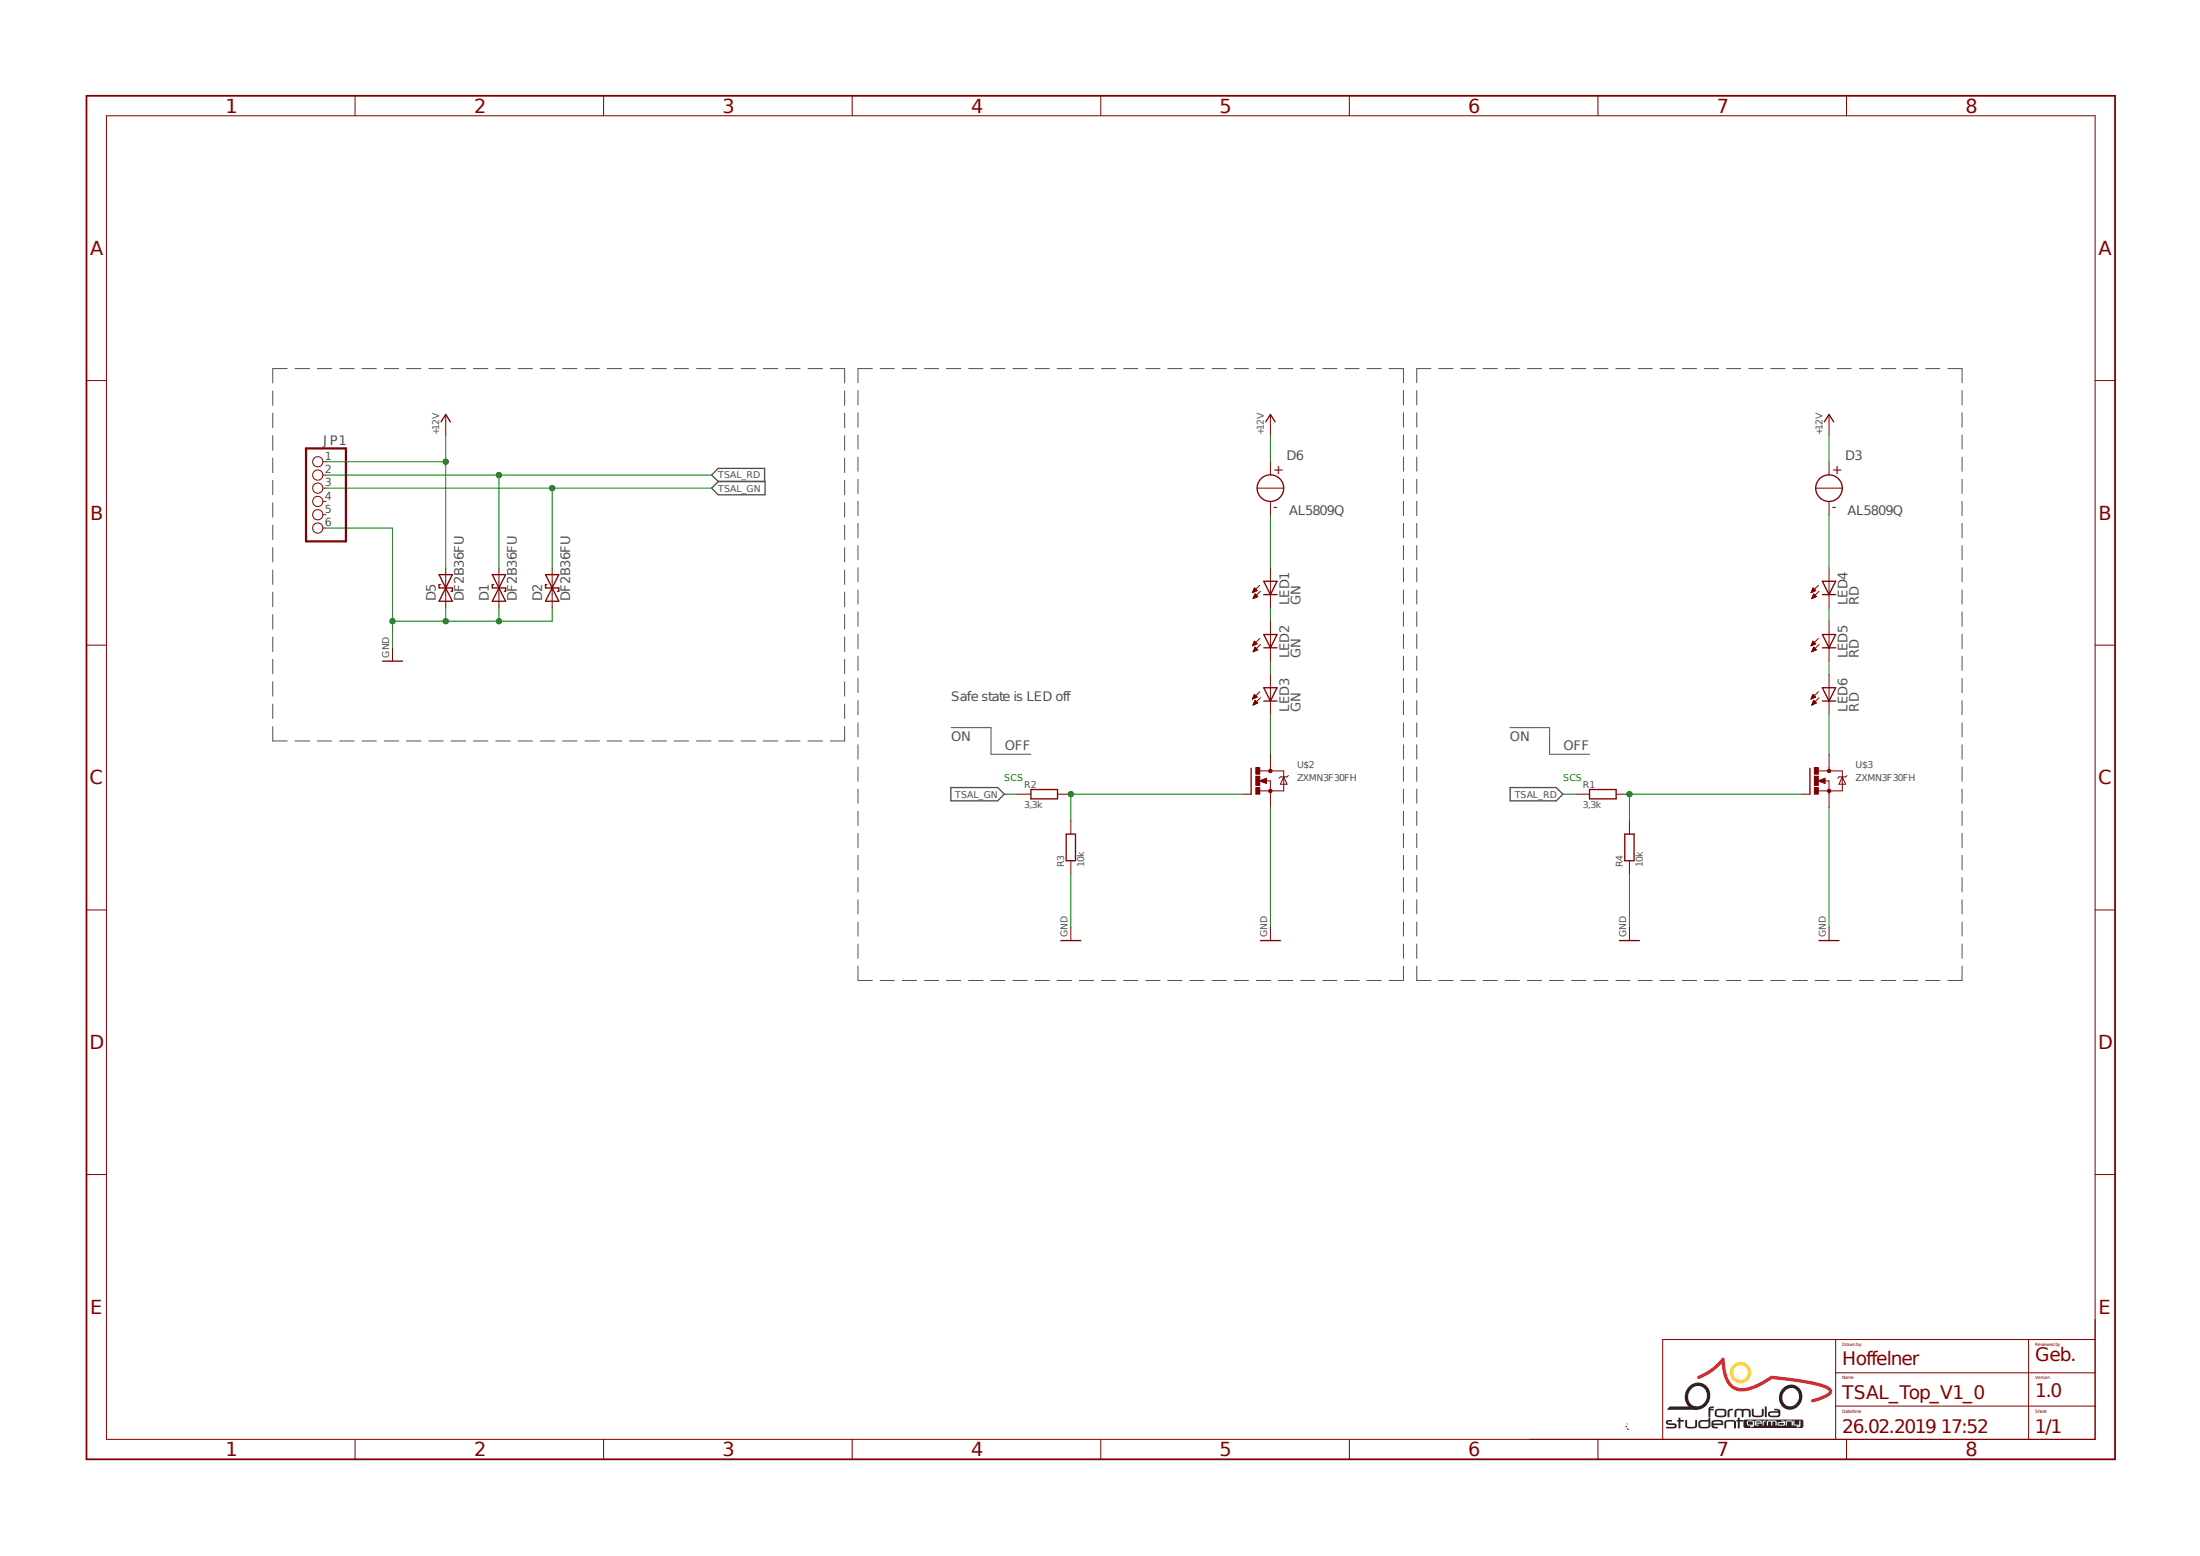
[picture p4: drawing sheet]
<svg xmlns="http://www.w3.org/2000/svg" width="420mm" height="297mm" viewBox="0 0 420 297" stroke-linecap="round" stroke-linejoin="round" font-family="sans-serif">
<path d="M16 17.9l388.2 261.2M404.2 17.9l-388.2 261.2" fill="none" stroke="#fff" stroke-width=".19"/>
<g fill="none" stroke="#505050" stroke-width=".19">
<path d="M52.1 74.6v2.8M52.1 78.9v2.8M54.8 70.4h-2.7v2.7M56.3 70.4h2.8M60.6 70.4h2.7M64.9 70.4h2.7M69.1 70.4h2.7M73.4 70.4h2.7M77.6 70.4h2.7M81.9 70.4h2.7M86.1 70.4h2.8M90.4 70.4h2.7"/>
<path d="M94.7 70.4h2.7M98.9 70.4h2.7M103.2 70.4h2.7M107.4 70.4h2.8M111.7 70.4h2.7M115.9 70.4h2.8M120.2 70.4h2.7M124.5 70.4h2.7M128.7 70.4h2.7M133 70.4h2.7M137.2 70.4h2.8M141.5 70.4h2.7"/>
<path d="M145.7 70.4h2.8M150 70.4h2.7M154.3 70.4h2.7M158.5 70.4h2.7v2.7M161.2 74.6v2.8M161.2 78.9v2.8M163.8 74.5v2.8M163.8 78.8v2.7M166.5 70.4h-2.7v2.7M168 70.4h2.7M172.3 70.4h2.7M176.5 70.4h2.7"/>
<path d="M180.7 70.4h2.7M184.9 70.4h2.8M189.1 70.4h2.8M193.4 70.4h2.7M197.6 70.4h2.7M201.8 70.4h2.8M206 70.4h2.8M210.3 70.4h2.7M214.5 70.4h2.7M218.7 70.4h2.7M222.9 70.4h2.8M227.2 70.4h2.7"/>
<path d="M231.4 70.4h2.7M235.6 70.4h2.7M239.9 70.4h2.7M244.1 70.4h2.7M248.3 70.4h2.7M252.5 70.4h2.7M256.8 70.4h2.7M260.9 70.4h2.8M265.2 70.4h2.7v2.7M267.9 74.5v2.8M267.9 78.8v2.7M270.5 74.5v2.8"/>
<path d="M270.5 78.8v2.7M273.2 70.4h-2.7v2.7M274.7 70.4h2.7M278.9 70.4h2.7M283.1 70.4h2.7M287.4 70.4h2.7M291.6 70.4h2.7M295.8 70.4h2.7M300 70.4h2.8M304.3 70.4h2.7M308.5 70.4h2.7M312.7 70.4h2.7"/>
<path d="M316.9 70.4h2.8M321.1 70.4h2.8M325.4 70.4h2.7M329.6 70.4h2.7M333.8 70.4h2.8M338 70.4h2.8M342.3 70.4h2.7M346.5 70.4h2.7M350.7 70.4h2.7M355 70.4h2.7M359.2 70.4h2.7M363.4 70.4h2.7"/>
<path d="M367.6 70.4h2.7M371.9 70.4h2.7v2.7M374.6 74.5v2.8M374.6 78.8v2.7M52.1 83.1v2.8M52.1 87.4v2.8M52.1 91.7v2.7M52.1 96v2.7M161.2 83.1v2.8M161.2 87.4v2.8M161.2 91.7v2.7M161.2 96v2.7"/>
<path d="M163.8 83v2.7M163.8 87.2v2.8M163.8 91.5v2.7M163.8 95.7v2.7M163.8 99.9v2.8M267.9 83v2.7M267.9 87.2v2.8M267.9 91.5v2.7M267.9 95.7v2.7M267.9 99.9v2.8M270.5 83v2.7M270.5 87.2v2.8"/>
<path d="M270.5 91.5v2.7M270.5 95.7v2.7M270.5 99.9v2.8M374.6 83v2.7M374.6 87.2v2.8M374.6 91.5v2.7M374.6 95.7v2.7M374.6 99.9v2.8M52.1 100.2v2.8M52.1 104.5v2.8M52.1 108.8v2.7M52.1 113v2.8"/>
<path d="M52.1 117.3v2.8M161.2 100.2v2.8M161.2 104.5v2.8M161.2 108.8v2.7M161.2 113v2.8M161.2 117.3v2.8M163.8 104.1v2.7M163.8 108.4v2.7M163.8 112.6v2.7M163.8 116.8v2.7M267.9 104.1v2.7M267.9 108.4v2.7"/>
<path d="M267.9 112.6v2.7M267.9 116.8v2.7M270.5 104.1v2.7M270.5 108.4v2.7M270.5 112.6v2.7M270.5 116.8v2.7M374.6 104.1v2.7M374.6 108.4v2.7M374.6 112.6v2.7M374.6 116.8v2.7M52.1 138.7v2.7h2.7M52.1 121.6v2.8"/>
<path d="M52.1 125.9v2.7M52.1 130.1v2.8M52.1 134.4v2.8M161.2 121.6v2.8M161.2 125.9v2.7M161.2 130.1v2.8M161.2 134.4v2.8M161.2 138.7v2.7h-2.7M163.8 121v2.8M163.8 125.3v2.7M163.8 129.5v2.7M163.8 133.7v2.7"/>
<path d="M163.8 138v2.7M181.6 138.9h7.6v5.1h7.6M267.9 121v2.8M267.9 125.3v2.7M267.9 129.5v2.7M267.9 133.7v2.7M267.9 138v2.7M270.5 121v2.8M270.5 125.3v2.7M270.5 129.5v2.7M270.5 133.7v2.7M270.5 138v2.7"/>
<path d="M288.2 138.9h7.6v5.1h7.6M374.6 121v2.8M374.6 125.3v2.7M374.6 129.5v2.7M374.6 133.7v2.7M374.6 138v2.7M56.3 141.4h2.8M60.6 141.4h2.7M64.9 141.4h2.7M69.1 141.4h2.7M73.4 141.4h2.7M77.6 141.4h2.7"/>
<path d="M81.9 141.4h2.7M86.1 141.4h2.8M90.4 141.4h2.7M94.7 141.4h2.7M98.9 141.4h2.7M103.2 141.4h2.7M107.4 141.4h2.8M111.7 141.4h2.7M115.9 141.4h2.8M120.2 141.4h2.7M124.5 141.4h2.7M128.7 141.4h2.7"/>
<path d="M133 141.4h2.7M137.2 141.4h2.8M141.5 141.4h2.7M145.7 141.4h2.8M150 141.4h2.7M154.3 141.4h2.7M163.8 142.2v2.7M163.8 146.4v2.7M163.8 150.6v2.7M163.8 154.9v2.7M163.8 159.1v2.7M267.9 142.2v2.7"/>
<path d="M267.9 146.4v2.7M267.9 150.6v2.7M267.9 154.9v2.7M267.9 159.1v2.7M270.5 142.2v2.7M270.5 146.4v2.7M270.5 150.6v2.7M270.5 154.9v2.7M270.5 159.1v2.7M374.6 142.2v2.7M374.6 146.4v2.7M374.6 150.6v2.7"/>
<path d="M374.6 154.9v2.7M374.6 159.1v2.7M163.8 163.3v2.7M163.8 167.5v2.8M163.8 171.7v2.8M163.8 176v2.7M267.9 163.3v2.7M267.9 167.5v2.8M267.9 171.7v2.8M267.9 176v2.7M270.5 163.3v2.7M270.5 167.5v2.8"/>
<path d="M270.5 171.7v2.8M270.5 176v2.7M374.6 163.3v2.7M374.6 167.5v2.8M374.6 171.7v2.8M374.6 176v2.7M163.8 184.4v2.8h2.7M163.8 180.2v2.7M168 187.2h2.7M172.3 187.2h2.7M176.5 187.2h2.7M180.7 187.2h2.7"/>
<path d="M184.9 187.2h2.8M189.1 187.2h2.8M193.4 187.2h2.7M197.6 187.2h2.7M201.8 187.2h2.8M206 187.2h2.8M210.3 187.2h2.7M214.5 187.2h2.7M218.7 187.2h2.7M222.9 187.2h2.8M227.2 187.2h2.7M231.4 187.2h2.7"/>
<path d="M235.6 187.2h2.7M239.9 187.2h2.7M244.1 187.2h2.7M248.3 187.2h2.7M252.5 187.2h2.7M256.8 187.2h2.7M260.9 187.2h2.8M267.9 180.2v2.7M267.9 184.4v2.8h-2.7M270.5 184.4v2.8h2.7M270.5 180.2v2.7M274.7 187.2h2.7"/>
<path d="M278.9 187.2h2.7M283.1 187.2h2.7M287.4 187.2h2.7M291.6 187.2h2.7M295.8 187.2h2.7M300 187.2h2.8M304.3 187.2h2.7M308.5 187.2h2.7M312.7 187.2h2.7M316.9 187.2h2.8M321.1 187.2h2.8M325.4 187.2h2.7"/>
<path d="M329.6 187.2h2.7M333.8 187.2h2.8M338 187.2h2.8M342.3 187.2h2.7M346.5 187.2h2.7M350.7 187.2h2.7M355 187.2h2.7M359.2 187.2h2.7M363.4 187.2h2.7M367.6 187.2h2.7M374.6 184.4v2.8h-2.7M374.6 180.2v2.7"/>
</g>
<path d="M135.8 93.2l1.3-1.3h9v2.5h-9zM137.1 91.9l-1.3-1.2 1.3-1.3h8.9v2.5M181.5 150.3h9l1.2 1.3-1.2 1.3h-9zM288.3 150.3h8.8l1.3 1.3-1.3 1.3h-8.8z" fill="none" stroke="#505050" stroke-width=".25"/>
<g fill="none" stroke="#800000" stroke-width=".19">
<path d="M67.8 18.3v3.8M115.2 18.3v3.8M162.7 18.3v3.8M210.1 18.3v3.8M257.6 18.3v3.8M305.1 18.3v3.8M352.5 18.3v3.8M20.3 22.1h379.7v252.6h-379.7zM16.5 72.6h3.8M85.1 79.2v3.9M242.5 79.2v3.9M400 72.6h3.8"/>
<path d="M61.7 88.1h.5M61.7 90.7h.5M61.7 93.2h.5M61.7 95.7h.5M61.7 98.3h.5M240 93.2h5.1M242.5 88.1v2.6M242.5 95.7v2.6M61.7 100.8h.5M85.1 108.4v7.6M95.3 108.4v7.6M105.4 108.4v7.6"/>
<path d="M239.1 113.1h.1M239.1 113h.3M239.2 112.9h.4M239.2 112.9h.6M239.2 114.3h.1M239.3 112.7h.7M239.3 114.2h.1M239.3 112.6h.6M239.3 112.6h.5M239.3 114.1h.3M239.4 112.5h.3M239.4 114h.5"/>
<path d="M239.4 113.9h.7M239.4 112.4h.2M239.4 113.8h.6M239.4 112.3h.1M239.4 113.8h.5M239.5 113.6h.4M239.5 113.5h.3M239.6 113.5h.1M239.6 113.4l.5 .5-.9 .4zM240 112.7l-.5-.5-.4 .9M240 112.7l-.9 .4M240.5 111.7l-1.4 1.4"/>
<path d="M240.6 112.9l-1.4 1.4M242.5 108.4v7.6M16.5 123.1h3.8M74.9 123.7v2.5M400 123.1h3.8M194.3 151.6h2.5M201.9 151.6h2.5M204.4 156.7v2.5M237.4 151.6h1.4M240.5 147.2h4.6v3.8h-4.6M240.5 149.1l1.3-.6v1.1zM241.6 149.1h.9v2.5"/>
<path d="M242.5 146.5v.7M245.1 148.3l.6 1.4h-1.3zM246 148l-.3 .3h-1.3l-.2 .2M16.5 173.7h3.8M204.4 164.3v2.5M204.4 177v2.5M242.5 177v2.5M400 173.7h3.8M16.5 224.2h3.8M400 224.2h3.8M350.4 255.7v19M387.3 255.7v19"/>
<path d="M400 255.7h-82.6v19M67.8 274.7v3.9M115.2 274.7v3.9M162.7 274.7v3.9M210.1 274.7v3.9M257.6 274.7v3.9M305.1 274.7v3.9M310.4 272.3h.1M310.4 272.2l.1 .1M310.6 272.8h.1M310.6 271.8h.1M310.8 272.8h.1"/>
<path d="M350.4 268.4h49.6M350.4 262h49.6M352.5 274.7v3.9"/>
<circle cx="60.7" cy="88.1" r=".98"/>
<circle cx="60.7" cy="90.7" r=".98"/>
<circle cx="60.7" cy="93.2" r=".98"/>
<circle cx="60.7" cy="98.3" r=".98"/>
<circle cx="60.7" cy="95.7" r=".98"/>
<circle cx="60.7" cy="100.8" r=".98"/>
</g>
<path d="M16.5 18.3h387.3v260.3h-387.3zM241.6 148.8l-.8 .3 .8 .2v-.2h-.2" fill="none" stroke="#800000" stroke-width=".34"/>
<g fill="none" stroke="#800000" stroke-width=".25">
<path d="M84.2 80.5l.9-1.4 .9 1.4M241.6 80.5l.9-1.4 .9 1.4M83.8 109.7h2.6l-2.6 5.1h2.6zM84.1 111.6h-.3v.6h2.6v.7h-.3M94 109.7l2.5 5.1h-2.5l2.5-5.1zM94.2 111.6h-.2v.6h2.5v.7h-.2M104.1 109.7l2.6 5.1h-2.6l2.6-5.1zM104.4 111.6h-.3v.6h2.6v.7h-.3M241.3 111h2.5l-1.3 2.5zM241.3 113.5h2.5M73 126.2h3.8M196.8 150.7h5.1v1.8h-5.1z"/>
<path d="M203.5 159.2h1.8v5.1h-1.8zM238.8 146.6v5M202.5 179.5h3.8M240.6 179.5h3.8"/>
<circle cx="242.5" cy="93.2" r="2.54"/>
</g>
<path d="M58.4 85.6h7.6v17.7h-7.6z" fill="none" stroke="#800000" stroke-width=".42"/>
<path d="M242.3 150.7l.2-.1 .2 .1 .2 .3-.2 .2h-.4z" fill-rule="evenodd" fill="#800000"/>
<path d="M242.3 150.7l.2-.1 .2 .1 .2 .3-.2 .2h-.4z" fill="none" stroke="#800000" stroke-width=".19"/>
<path d="M242.3 146.9l.2-.1 .2 .1 .2 .3-.2 .2h-.4z" fill-rule="evenodd" fill="#800000"/>
<path d="M242.3 146.9l.2-.1 .2 .1 .2 .3-.2 .2h-.4z" fill="none" stroke="#800000" stroke-width=".19"/>
<path d="M239.7 150.3h.8v1.3h-.8z" fill-rule="evenodd" fill="#800000"/>
<path d="M239.7 150.3h.8v1.3h-.8z" fill="none" stroke="#800000" stroke-width=".19"/>
<path d="M239.7 146.5h.8v1.3h-.8z" fill-rule="evenodd" fill="#800000"/>
<path d="M239.7 146.5h.8v1.3h-.8z" fill="none" stroke="#800000" stroke-width=".19"/>
<path d="M239.7 148.2h.8v1.7h-.8z" fill-rule="evenodd" fill="#800000"/>
<g fill="none" stroke="#800000" stroke-width=".19">
<path d="M349.2 79.2v3.9M346.6 93.2h5.1M349.2 88.1v2.6M349.2 95.7v2.6M242.5 118.6v7.6M345.7 113.1h.1M345.8 113h.2M345.8 112.9h.4M345.9 112.9h.5M345.9 114.3h.1M345.9 112.7h.7M345.9 114.2h.2"/>
<path d="M345.9 112.6h.6M345.9 114.1h.4M346 112.6h.5M346 114h.5M346 112.5h.4M346 113.9h.7M346.1 112.4h.2M346.1 113.8h.6M346.1 112.3h.1M346.1 113.8h.5M346.2 113.6h.3M346.2 113.5h.2"/>
<path d="M346.2 113.5h.1M346.2 113.4l.6 .5-.9 .4zM346.6 112.7l-.5-.5-.4 .9M346.6 112.7l-.9 .4M347.1 111.7l-1.4 1.4M347.3 112.9l-1.4 1.4M349.2 108.4v7.6M239.1 123.2h.1M239.1 123.1h.3M239.1 133.3h.2M239.1 133.3h.4M239.2 123.1h.4"/>
<path d="M239.2 133.2h.5M239.2 123h.6M239.2 124.4h.1M239.2 133.1h.7M239.2 134.5h.2M239.3 122.9h.6M239.3 124.3h.2M239.3 133h.6M239.3 134.5h.3M239.3 122.8h.6M239.3 124.2h.4M239.3 132.9h.6"/>
<path d="M239.3 134.3h.5M239.4 122.7h.4M239.4 124.1h.5M239.4 132.8h.3M239.4 134.2h.6M239.4 122.6h.3M239.4 122.5h.2M239.4 124h.7M239.4 132.8h.2M239.4 134.2h.7M239.4 122.4h.1M239.4 124h.6"/>
<path d="M239.4 132.7h.2M239.4 134.1h.6M239.5 123.9h.4M239.5 123.8h.3M239.5 132.5l-.4 .9M239.5 132.5l.5 .6-.9 .3M239.5 132.5h.1M239.5 134h.4M239.5 123.7h.2M239.5 133.9h.3M239.6 123.6h.1M239.6 133.8h.1"/>
<path d="M239.6 133.7l.5 .5-.9 .4zM239.6 133.7h.1M240 122.9l-.5-.5-.4 .9M240 122.9l-.9 .4M240.1 124l-.5-.5-.4 .9M240.1 124l-.9 .4M240.5 121.9l-1.4 1.4M240.5 132l-1.4 1.4M240.6 123l-1.4 1.4M240.6 133.2l-1.4 1.4M242.5 128.7v7.7M239.7 148.2h.8v1.7h-.8z"/>
<path d="M242.5 144v2.5M242.5 151.6v2.5M300.9 151.6h2.5M308.5 151.6h2.6M311.1 156.7v2.5M344.1 151.6h1.4M347.1 149.1l1.3-.6v1.1zM347.2 147.2h4.5v3.8h-4.6M348.3 149.1h.9v2.5M349.2 146.5v.7M351.7 148.3l.6 1.4h-1.2zM352.6 148l-.3 .3h-1.2l-.3 .2"/>
<path d="M311.1 164.3v2.5M311.1 177v2.5M349.2 177v2.5"/>
</g>
<g fill="none" stroke="#800000" stroke-width=".25">
<path d="M348.3 80.5l.9-1.4 .9 1.4M347.9 111h2.5l-1.2 2.5zM347.9 113.5h2.5M241.3 121.1h2.5l-1.3 2.6zM241.3 123.7h2.5M241.3 131.3h2.5l-1.3 2.5zM241.3 133.8h2.5M303.4 150.7h5.1v1.8h-5.1zM310.2 159.2h1.8v5.1h-1.8zM345.5 146.6v5M309.2 179.5h3.8M347.3 179.5h3.8"/>
<circle cx="349.2" cy="93.2" r="2.54"/>
</g>
<path d="M348.3 148.8l-.9 .3 .9 .2v-.2h-.3" fill="none" stroke="#800000" stroke-width=".34"/>
<path d="M349 150.7l.2-.1 .2 .1v.5h-.4l-.2-.2z" fill-rule="evenodd" fill="#800000"/>
<path d="M349 150.7l.2-.1 .2 .1v.5h-.4l-.2-.2z" fill="none" stroke="#800000" stroke-width=".19"/>
<path d="M349 146.9l.2-.1 .2 .1v.5h-.4l-.2-.2z" fill-rule="evenodd" fill="#800000"/>
<path d="M349 146.9l.2-.1 .2 .1v.5h-.4l-.2-.2z" fill="none" stroke="#800000" stroke-width=".19"/>
<path d="M346.4 150.3h.7v1.3h-.7z" fill-rule="evenodd" fill="#800000"/>
<path d="M346.4 150.3h.7v1.3h-.7z" fill="none" stroke="#800000" stroke-width=".19"/>
<path d="M346.4 146.5h.7v1.3h-.7z" fill-rule="evenodd" fill="#800000"/>
<path d="M346.4 146.5h.7v1.3h-.7z" fill="none" stroke="#800000" stroke-width=".19"/>
<path d="M346.4 148.2h.7v1.7h-.7z" fill-rule="evenodd" fill="#800000"/>
<g fill="none" stroke="#800000" stroke-width=".19">
<path d="M349.2 118.6v7.6M345.8 123.2h.1M345.8 133.3h.1M345.8 123.1h.3M345.8 133.3h.3M345.9 123.1h.4M345.9 123h.6M345.9 133.2h.4M345.9 122.9h.7M345.9 124.4h.1M345.9 124.3h.3M345.9 133.1h.6"/>
<path d="M345.9 134.5h.1M345.9 122.8h.6M345.9 124.2h.5M345.9 133h.7M345.9 132.9h.6M345.9 134.5h.3M346 122.7h.4M346 124.1h.6M346 132.8h.4M346 134.3h.5M346 122.6h.3M346 124h.8"/>
<path d="M346 132.8h.3M346 134.2h.6M346 134.2h.7M346.1 122.5h.1M346.1 124h.6M346.1 132.7h.1M346.1 134.1h.5M346.1 122.4h.1M346.1 123.9h.5M346.1 132.5l-.4 .9M346.1 132.5l.5 .6-.9 .3M346.1 132.5h.1"/>
<path d="M346.1 134h.4M346.2 123.8h.3M346.2 133.9h.3M346.2 123.7h.2M346.2 133.8h.2M346.2 123.6h.1M346.2 133.7l.6 .5-.9 .4zM346.2 133.7h.1M346.6 122.9l-.5-.5-.4 .9M346.6 122.9l-.9 .4M346.8 124l-.6-.5-.3 .9M346.8 124l-.9 .4"/>
<path d="M347.1 121.9l-1.4 1.4M347.1 132l-1.4 1.4M347.3 123l-1.4 1.4M347.3 133.2l-1.4 1.4M349.2 128.7v7.7M346.4 148.2h.7v1.7h-.7zM349.2 144v2.5M349.2 151.6v2.5"/>
</g>
<path d="M347.9 121.1h2.5l-1.2 2.6zM347.9 123.7h2.5M347.9 131.3h2.5l-1.2 2.5zM347.9 133.8h2.5" fill="none" stroke="#800000" stroke-width=".25"/>
<path d="M62.2 88.1h22.9M85.1 83.1v25.3" fill="none" stroke="#008000" stroke-width=".19"/>
<circle cx="85.1" cy="88.1" r=".51" fill="#008000"/>
<g fill="none" stroke="#008000" stroke-width=".19">
<path d="M242.5 83.1v5M349.2 83.1v5M95.3 116v2.6h10.1v-2.6"/>
<circle cx="85.1" cy="88.1" r=".51"/>
</g>
<circle cx="95.2" cy="118.6" r=".51" fill="#008000"/>
<g fill="none" stroke="#008000" stroke-width=".19">
<path d="M62.2 100.8h12.7v22.9M85.1 118.6h10.2"/>
<circle cx="95.2" cy="118.6" r=".51"/>
</g>
<circle cx="74.9" cy="118.6" r=".51" fill="#008000"/>
<g fill="none" stroke="#008000" stroke-width=".19">
<path d="M85.1 116v2.6h-10.2"/>
<circle cx="74.9" cy="118.6" r=".51"/>
</g>
<circle cx="85.1" cy="118.6" r=".51" fill="#008000"/>
<g fill="none" stroke="#008000" stroke-width=".19">
<path d="M62.2 93.2h73.6M105.4 93.2v15.2M191.7 151.6h2.6M242.5 154.1v22.9M349.2 154.1v22.9M204.4 166.8v10.2M311.1 166.8v10.2"/>
<circle cx="85.1" cy="118.6" r=".51"/>
</g>
<circle cx="105.4" cy="93.2" r=".51" fill="#008000"/>
<g fill="none" stroke="#008000" stroke-width=".19">
<path d="M204.4 151.6v5.1"/>
<circle cx="105.4" cy="93.2" r=".51"/>
</g>
<circle cx="204.4" cy="151.6" r=".51" fill="#008000"/>
<g fill="none" stroke="#008000" stroke-width=".19">
<path d="M62.2 90.7h73.6M95.3 90.7v17.7M204.4 151.6h33"/>
<circle cx="204.4" cy="151.6" r=".51"/>
</g>
<circle cx="95.2" cy="90.7" r=".51" fill="#008000"/>
<g fill="none" stroke="#008000" stroke-width=".19">
<path d="M242.5 98.3v10.1M242.5 116v2.6M242.5 126.2v2.5M242.5 136.4v7.6M298.4 151.6h2.5M311.1 151.6v5.1"/>
<circle cx="95.2" cy="90.7" r=".51"/>
</g>
<circle cx="311.1" cy="151.6" r=".51" fill="#008000"/>
<g fill="none" stroke="#008000" stroke-width=".19">
<path d="M349.2 98.3v10.1M349.2 116v2.6M349.2 126.2v2.5M349.2 136.4v7.6M311.1 151.6h33"/>
<circle cx="311.1" cy="151.6" r=".51"/>
</g>
<path d="M332.9 271.1l.2-.1h10.9l.3 .3v.9l-.3 .4h-10.9l-.3-.4z" fill-rule="evenodd" fill="#231f20"/>
<path d="M333.5 271.3l.7-.2v.2l-.5 .1v.4l.5 .1v.2l-.7-.1zM334.1 272.3l.1 .1zM335 271.3l.7-.2v.2l-.5 .1v.2h.5v.1h-.5l.1 .2 .4 .1v.1l-.7-.2zM334.2 271.1l.6 .2v.8l-.2 .3h-.4v-.2l.4-.1h-.4v-.2h.4v-.5l-.4-.1zM337.3 271.3l1.3-.2a.45 .45 0 0 1 .6 .4v.6h-.2v-.7h-.6l-.1 .7h-.1l-.1-.7h-.5l-.1 .7h-.1zM336.5 271.3l.6-.2v.1l-.4 .3v.6h-.2zM335.7 271.1a.44 .44 0 0 1 .5 .1 .44 .44 0 0 1 .1 .5h-.6v-.1h.4v-.2l-.4-.1zM335.7 272v.1zM339.4 271.6l.6-.2v.2l-.5 .1 .1 .2 .4 .1v.1l-.6-.1zM342.4 271.2h.1l.1 .7h.9v-.7l.2-.1-.1 1.2-.6 .1v-.2l.5-.1-1.1-.1zM341 271.3l.4-.2 .8 .2v.8h-.2v-.7l-.6-.1-.2 .1-.1 .7h-.2zM340.1 271.2l.6 .1 .1 .5a.51 .51 0 0 1-.8 .3v-.1l.4-.1 .1-.1v-.2h-.5v-.2h.5l-.4-.1z" fill-rule="evenodd" fill="#fff"/>
<g fill="#231f20">
<path d="M321.7 271.1h.4v1.1a1.55 1.55 0 0 0 1.5 0v-1l.3-.2 .1 .2v1a1.25 1.25 0 0 1-1.4 .5l-.8-.3zM320.5 270.6l.3 .1v.3h.6l.1 .2-.1 .1h-.6v1.2l-.1 .2-.3-.2v-1.2l-.2-.1 .2-.2zM324.3 271.3l.4-.2 .7-.1v.3l-.6 .1-.2 .2v.7l.8 .1v.3a.83 .83 0 0 1-1-.2 .83 .83 0 0 1-.2-.9zM318.1 271.3l.3-.2 .7-.1 .1 .3-.8 .1v.2l1.4 .1a.47 .47 0 0 1 .3 .5 .47 .47 0 0 1-.4 .4h-1.6l.1-.2 1.5-.1-.1-.3h-.2a1.1 1.1 0 0 1-1.4-.5zM325.4 271h.8v-.4l.3 .1v1.5l-.1 .3-1 .2v-.3l.5-.1 .3-.1v-.9h-.8zM326.9 271.2l1-.2v.3l-.6 .1-.2 .1v.2h.8v.3h-.8a.56 .56 0 0 0 .8 .4l-.1 .3a.89 .89 0 0 1-1.1-.6zM331.8 270.6l.3 .1v.3h.6l.1 .2-.1 .1h-.6v1.2l-.1 .2-.2-.2v-1.2l-.3-.1 .3-.2zM329.2 271.3a2.14 2.14 0 0 1 2.2 0v1.3h-.3l-.1-1.2-1-.1-.5 .2v1l-.1 .2-.2-.2zM327.9 271a.78 .78 0 0 1 .8 .1 .78 .78 0 0 1 .2 .9h-1v-.3h.7l-.1-.3-.6-.1zM327.9 272.4l.1 .1-.1 .2z" fill-rule="evenodd"/>
<path d="M327.5 269.1l1-.2v.3h-.6l-.2 .2 .1 .7 .7 .1v.3h-.7l-.4-.3v-.8zM326.2 268.7l.4-.2 .6 .1v.1l-.7 .2h.6l.1 .1-.1 .2h-.6v1.2l-.1 .1-.2-.1zM336.9 268.5l.4 .1v1.8l-.2 .1-.2-.1zM334.5 268.9l.3 .1v1a1.55 1.55 0 0 0 1.5 0v-1l.3-.1 .1 .1v1a1.25 1.25 0 0 1-1.4 .5l-.8-.2zM331.3 269l.9-.1 .5 .1 .5-.1a.78 .78 0 0 1 1 .5v1l-.2 .1-.2-.1v-1a.68 .68 0 0 0-1 0v1l-.2 .1-.1-.1v-1.1l-.3-.1-.7 .1v1.2h-.2l-.2-.1v-1zM329.9 269.2l.4-.3h.4l.2 .2-.7 .2-.1 1.2-.3-.1zM328.5 268.9a.88 .88 0 0 1 1.1 .5l-.1 .9-1 .2v-.3h.5l.2-.2v-.7l-.7-.1zM337.6 269.6l.5-.2h.6v.3h-.6l-.2 .2 .1 .3h.7v.3a.81 .81 0 0 1-1.2-.6zM338.7 268.9h.6a.53 .53 0 0 1 .6 .5v.6a.57 .57 0 0 1-.8 .5h-.4v-.3h.4a.4 .4 0 0 0 .4-.5h-.8v-.3h.8l-.8-.2z" fill-rule="evenodd"/>
<path d="M318.8 268.5h5.2v.6h-5.8z" fill-rule="evenodd"/>
</g>
<g fill="#231f20">
<path d="M323 265.1a1.85 1.85 0 0 0-.6 2.4 1.85 1.85 0 0 0 2.4 .8 1.97 1.97 0 0 0 1.1-2.1 1.97 1.97 0 0 0-1.6-1.7l-.5 .1zM322.4 264.7a2.42 2.42 0 0 1 3.4-.2 2.42 2.42 0 0 1 .3 3.4 2.4 2.4 0 0 1-3.2 .9 2.4 2.4 0 0 1-1.1-3.1z"/>
<path d="M340.9 265.4a1.66 1.66 0 0 0-.5 2.2 1.66 1.66 0 0 0 2.1 .7 1.78 1.78 0 0 0 .9-1.9 1.78 1.78 0 0 0-1.3-1.5l-.5 .1zM340.4 265a2.18 2.18 0 0 1 2.8-.3 2.18 2.18 0 0 1 .7 2.8 2.22 2.22 0 0 1-2.9 1.5 2.22 2.22 0 0 1-1.2-3.1z"/>
</g>
<path d="M330.9 262a1.42 1.42 0 0 0 2.8 0 1.42 1.42 0 0 0-2.8 0zM330.2 262a2.05 2.05 0 0 1 4.1 0 2.05 2.05 0 0 1-4.1 0z" fill="#fbd130"/>
<path d="M324.1 262.7a11.4 11.4 0 0 0 4.7-3.5 .32 .32 0 0 1 .4 .2 7.1 7.1 0 0 0 1.6 5 3.9 3.9 0 0 0 4.2 0l3-1.7a48.2 48.2 0 0 1 10.6 1.7l.4 .2a1.02 1.02 0 0 1 .8 1 1.02 1.02 0 0 1-.8 1l-2.8 1.1a.32 .32 0 0 1-.4-.2 .32 .32 0 0 1 .2-.4l2.3-.8 .6-.4 .2-.3a5.5 5.5 0 0 0-3.3-1.3l-7.5-1.1-.8 .6a11.1 11.1 0 0 1-5.2 1.8 3.8 3.8 0 0 1-3.4-3.5l-.2-1.8a10.8 10.8 0 0 1-4.4 2.9 .31 .31 0 0 1-.2-.5z" fill="#ed2129"/>
<g font-size="3.7" fill="#800000">
<text x="43.1" y="21.5">1</text>
<text x="90.5" y="21.5">2</text>
<text x="137.9" y="21.5">3</text>
<text x="185.4" y="21.5">4</text>
<text x="232.8" y="21.5">5</text>
<text x="280.3" y="21.5">6</text>
<text x="327.7" y="21.5">7</text>
<text x="375.2" y="21.5">8</text>
<text x="17.2" y="48.7">A</text>
<text x="400.6" y="48.7">A</text>
<text x="17.2" y="99.2">B</text>
<text x="400.6" y="99.2">B</text>
<text x="17.1" y="149.7">C</text>
<text x="400.6" y="149.7">C</text>
<text x="17.1" y="200.3">D</text>
<text x="400.6" y="200.3">D</text>
<text x="17.2" y="250.8">E</text>
<text x="400.6" y="250.8">E</text>
<text x="43.1" y="278">1</text>
<text x="90.5" y="278">2</text>
<text x="137.9" y="278">3</text>
<text x="185.4" y="278">4</text>
<text x="232.8" y="278">5</text>
<text x="280.3" y="278">6</text>
<text x="327.7" y="278">7</text>
<text x="375.2" y="278">8</text>
</g>
<g font-size="3.6" fill="#800000">
<text x="351.7" y="260.5">Hoffelner</text>
<text x="388.5" y="259.8">Geb.</text>
<text x="351.7" y="267.1">TSAL_Top_V1_0</text>
<text x="388.5" y="266.6">1.0</text>
<text x="351.7" y="273.5">26.02.2019 17:52</text>
<text x="388.5" y="273.5">1/1</text>
</g>
<g font-size="2.5" fill="#505050">
<text x="61.7" y="85">JP1</text>
<text x="245.6" y="87.8">D6</text>
<text x="352.2" y="87.8">D3</text>
<text x="246.1" y="98.4">AL5809Q</text>
<text x="352.7" y="98.4">AL5809Q</text>
<text x="83.2" y="114.8" transform="rotate(-90 83.2 114.8)">D5</text>
<text x="88.5" y="114.8" transform="rotate(-90 88.5 114.8)">DF2B36FU</text>
<text x="93.3" y="114.8" transform="rotate(-90 93.3 114.8)">D1</text>
<text x="98.7" y="114.8" transform="rotate(-90 98.7 114.8)">DF2B36FU</text>
<text x="103.5" y="114.8" transform="rotate(-90 103.5 114.8)">D2</text>
<text x="108.8" y="114.8" transform="rotate(-90 108.8 114.8)">DF2B36FU</text>
<text x="246.1" y="115.5" transform="rotate(-90 246.1 115.5)">LED1</text>
<text x="248.2" y="115.5" transform="rotate(-90 248.2 115.5)">GN</text>
<text x="352.7" y="115.5" transform="rotate(-90 352.7 115.5)">LED4</text>
<text x="354.9" y="115.5" transform="rotate(-90 354.9 115.5)">RD</text>
<text x="246.1" y="125.7" transform="rotate(-90 246.1 125.7)">LED2</text>
<text x="248.2" y="125.7" transform="rotate(-90 248.2 125.7)">GN</text>
<text x="352.7" y="125.7" transform="rotate(-90 352.7 125.7)">LED5</text>
<text x="354.9" y="125.7" transform="rotate(-90 354.9 125.7)">RD</text>
<text x="181.6" y="133.8">Safe state is LED off</text>
<text x="246.1" y="135.9" transform="rotate(-90 246.1 135.9)">LED3</text>
<text x="248.2" y="135.9" transform="rotate(-90 248.2 135.9)">GN</text>
<text x="352.7" y="135.9" transform="rotate(-90 352.7 135.9)">LED6</text>
<text x="354.9" y="135.9" transform="rotate(-90 354.9 135.9)">RD</text>
<text x="181.6" y="141.4">ON</text>
<text x="191.8" y="143.2">OFF</text>
<text x="288.3" y="141.4">ON</text>
<text x="298.5" y="143.2">OFF</text>
</g>
<g font-size="2.5" fill="#800000">
<text x="243" y="90.4">+</text>
<text x="349.7" y="90.4">+</text>
<text x="243" y="97.5">-</text>
<text x="349.7" y="97.5">-</text>
</g>
<g font-size="2.1" fill="#505050">
<text x="62" y="87.8">1</text>
<text x="62" y="90.3">2</text>
<text x="62" y="92.8">3</text>
<text x="62" y="95.4">4</text>
<text x="62" y="97.9">5</text>
<text x="62" y="100.5">6</text>
</g>
<g font-size="1.8" fill="#505050">
<text x="83.8" y="83.1" transform="rotate(-90 83.8 83.1)">+12V</text>
<text x="241.3" y="83.1" transform="rotate(-90 241.3 83.1)">+12V</text>
<text x="347.9" y="83.1" transform="rotate(-90 347.9 83.1)">+12V</text>
<text x="137.1" y="93.9">TSAL_GN</text>
<text x="137.1" y="91.3">TSAL_RD</text>
<text x="74.3" y="125.6" transform="rotate(-90 74.3 125.6)">GND</text>
<text x="247.6" y="146.5">U$2</text>
<text x="247.6" y="149.1">ZXMN3F30FH</text>
<text x="354.2" y="149.1">ZXMN3F30FH</text>
<text x="354.2" y="146.5">U$3</text>
<text x="182.4" y="152.2">TSAL_GN</text>
<text x="195.5" y="154.1">3,3k</text>
<text x="195.5" y="150.3">R2</text>
<text x="289.2" y="152.2">TSAL_RD</text>
<text x="302.2" y="154.1">3,3k</text>
<text x="302.2" y="150.3">R1</text>
<text x="203.2" y="165.6" transform="rotate(-90 203.2 165.6)">R3</text>
<text x="207" y="165.6" transform="rotate(-90 207 165.6)">10k</text>
<text x="309.8" y="165.6" transform="rotate(-90 309.8 165.6)">R4</text>
<text x="313.6" y="165.6" transform="rotate(-90 313.6 165.6)">10k</text>
<text x="203.8" y="178.9" transform="rotate(-90 203.8 178.9)">GND</text>
<text x="241.9" y="178.9" transform="rotate(-90 241.9 178.9)">GND</text>
<text x="310.4" y="178.9" transform="rotate(-90 310.4 178.9)">GND</text>
<text x="348.5" y="178.9" transform="rotate(-90 348.5 178.9)">GND</text>
</g>
<g font-size="1.8" fill="#008000">
<text x="191.7" y="149.1">SCS</text>
<text x="298.4" y="149.1">SCS</text>
</g>
<g font-size=".8" fill="#800000">
<text x="351.7" y="257">Drawn by:</text>
<text x="388.5" y="257">Reviewed by</text>
<text x="351.7" y="263.3">Name</text>
<text x="388.5" y="263.3">Version</text>
<text x="351.7" y="269.7">Date/time</text>
<text x="388.5" y="269.7">Sheet</text>
</g>
</svg>
